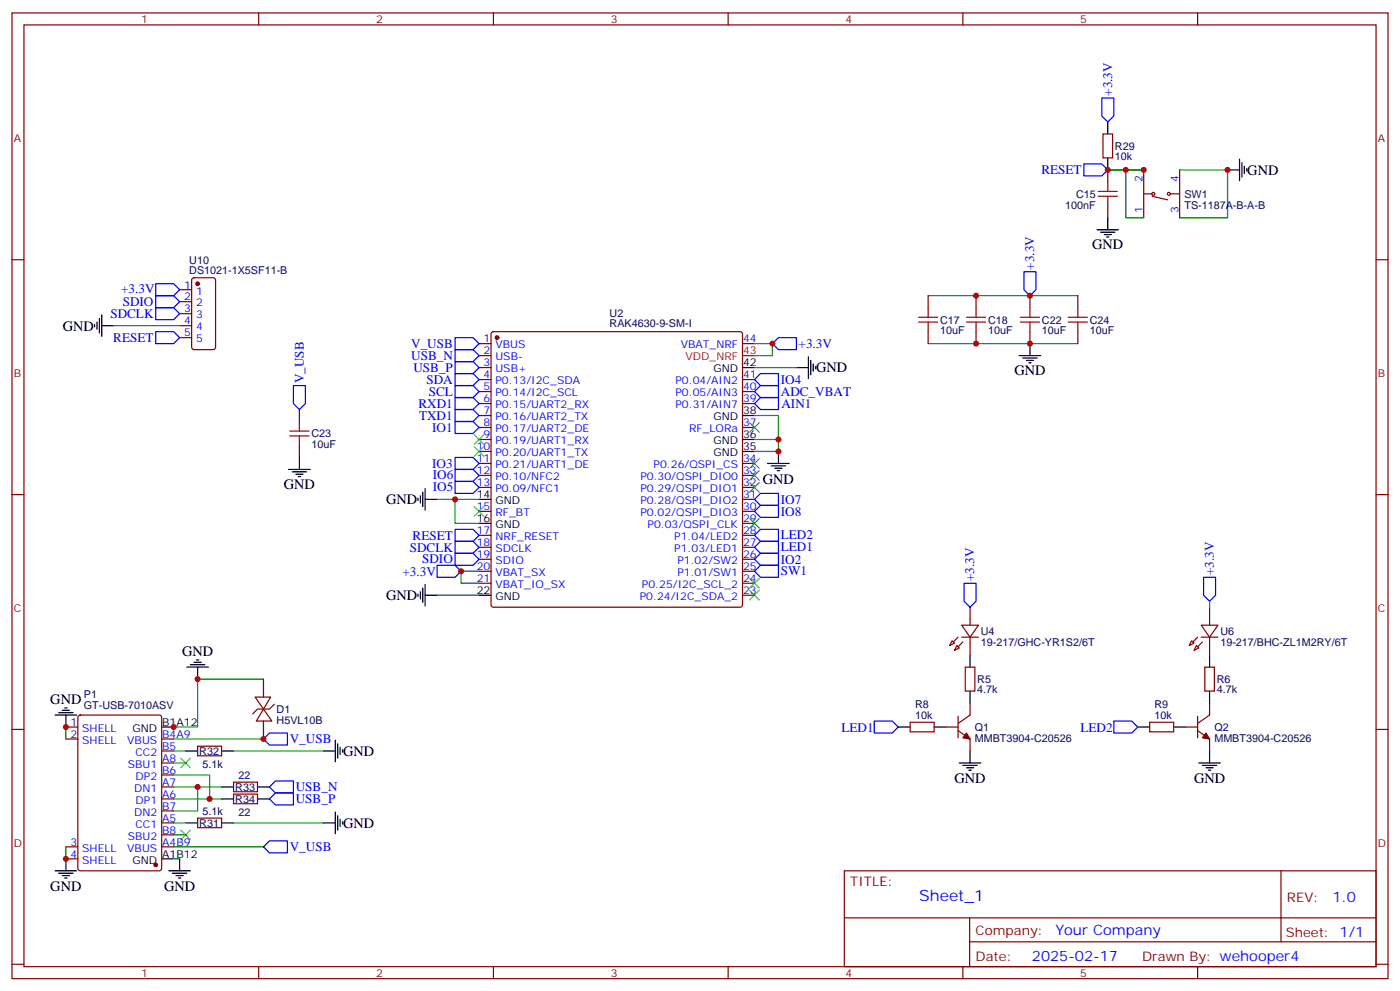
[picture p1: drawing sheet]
<svg xmlns="http://www.w3.org/2000/svg" width="412mm" height="292mm" viewBox="0 0 412 292" stroke-linecap="round" stroke-linejoin="round" font-family="sans-serif">
<g fill="none" stroke="#870000" stroke-width=".35">
<path d="M3.5 3.8h405.4v284.3h-405.4zM7.1 7.3h398.2v277.3h-398.2zM76.2 3.8v3.5M145.3 3.8v3.5M214.5 3.8v3.5M283.6 3.8v3.5M352.8 3.8v3.5M324.9 39.4h2.8v7.1h-2.8zM326.3 50v3.6M336.9 50v14.1M336.9 57.1h2.5M339.4 57.8l4.6 1"/>
<path d="M345 57.1h2.5M347.5 50v14.1M3.5 76.5h3.6M326.3 60.6v3.5M405.3 76.5h3.6M52.9 85.3h3.5M52.9 88.8h3.5M52.9 92.4h3.5M52.9 95.9h3.5M52.9 99.4h3.5M56.7 82l.4-.2h5.7l.6 .4 .1 20-.5 .7h-5.9l-.6-.4-.1-20zM144.9 97.9l.4-.3h72.7l.5 .3 .2 .5v79.7l-.2 .5-.5 .2h-72.7l-.5-.2-.2-.5v-79.7z"/>
<path d="M273.4 87.1v3.5M273.4 97.6v3.6M287.5 87.1v3.5M287.5 97.6v3.6M303.4 87.1v3.5M303.4 97.6v3.6M317.5 87.1v3.5M317.5 97.6v3.6M141.1 101.2h3.5M141.1 104.7h3.5M141.1 108.2h3.5M141.1 111.8h3.5"/>
<path d="M141.1 115.3h3.5M141.1 118.8h3.5M218.7 101.2h3.5M218.7 111.8h3.5M218.7 115.3h3.5M218.7 118.8h3.5M88.2 120.6v3.5M88.2 131.2v3.5M141.1 122.3h3.5M141.1 125.9h3.5M141.1 129.4h3.5M141.1 132.9h3.5"/>
<path d="M141.1 136.5h3.5M141.1 140h3.5M218.7 125.9h3.5M218.7 136.5h3.5M218.7 140h3.5M3.5 145.6h3.6M141.1 143.5h3.5M141.1 150.6h3.5M141.1 157.6h3.5M218.7 143.5h3.5M218.7 150.6h3.5M218.7 157.6h3.5"/>
<path d="M218.7 154.1h3.5M218.7 147h3.5M405.3 145.6h3.6M141.1 161.1h3.5M141.1 164.7h3.5M141.1 168.2h3.5M141.1 171.7h3.5M218.7 161.1h3.5M218.7 164.7h3.5M218.7 168.2h3.5M218.7 171.7h3.5M218.7 175.3h3.5"/>
<path d="M285.8 178.8v5.3M356.3 178.8v5.3M77.6 200v5.2M280.5 188.7l.7 .7-1.4 .7zM281.9 190.1l.7 .7-1.4 .7zM283.3 184.1h4.9l-2.4 3.5zM283.3 187.6h4.9M284.3 196.4h2.9v7.1h-2.9zM285.8 187.6v5.3M351 188.7l.7 .7-1.4 .7zM352.4 190.1l.7 .7-1.4 .7zM353.8 184.1h5l-2.5 3.5z"/>
<path d="M353.8 187.6h5M354.9 196.4h2.8v7.1h-2.8zM356.3 187.6v5.3M3.5 214.8h3.6M19.4 214.1h3.5M19.4 217.6h3.5M23.2 210.7l.4-.2h23.3l.7 .5v44.7l-.4 .6-23.6 .1-.6-.5-.1-44.7zM47.6 217.6h3.6M58.2 219.7h7.1v2.8h-7.1zM75.1 205.2h4.6l-2.1 3.6zM77.6 208.8l2.5 3.5h-4.6zM77.6 212.3v5.3"/>
<path d="M80.8 207.4l-1.4 1.4h-3.6l-1.4 1.4M268.1 212.7h7.1v2.8h-7.1zM278.7 214.1h3.5M282.2 215.1l3.6 2.5v3.5M282.2 210.9v6.3M285.8 207v3.5l-3.6 2.5M338.7 212.7h7v2.8h-7zM349.2 214.1h3.6M352.8 210.9v6.3M352.8 215.1l3.5 2.5v3.5M356.3 207v3.5l-3.5 2.5M405.3 214.8h3.6"/>
<path d="M47.6 221.1h3.6M47.6 224.6h3.6M47.6 228.2h3.6M47.6 231.7h3.6M47.6 235.2h3.6M47.6 238.8h3.6M68.8 230.3h7v2.8h-7zM68.8 233.8h7v2.8h-7zM19.4 252.9h3.5M19.4 249.3h3.5M47.6 249.3h3.6M47.6 242.3h3.6"/>
<path d="M47.6 245.8h3.6M58.2 240.9h7.1v2.8h-7.1zM248.7 256.4h156.6v28.2h-156.6zM377.3 256.4v20.9M248.7 270.2h156.5M285.6 277.3h119.6M285.6 270.2v14.2M3.5 283.9h3.6M76.2 284.6v3.5M145.3 284.6v3.5M214.5 284.6v3.5M283.6 284.6v3.5"/>
<path d="M352.8 284.6v3.5M405.3 283.9h3.6"/>
<circle cx="339.7" cy="57.1" r=".44"/>
<circle cx="344.3" cy="57.1" r=".44"/>
</g>
<g fill="#870000" stroke="#870000" stroke-width=".35">
<path d="M354.2 189l-1.4 1.4z"/>
<path d="M352.8 187.6l-1.4 1.4z"/>
<path d="M282.2 190.4l1.4-1.4z"/>
<path d="M282.2 187.6l-1.4 1.4z"/>
<path d="M355.2 215.8l1.1 1.8-2.1-.4z"/>
<path d="M284.7 215.8l1.1 1.8-2.2-.4z"/>
<circle cx="146.4" cy="99.4" r=".53"/>
<circle cx="45.9" cy="254.6" r=".53"/>
<circle cx="58.2" cy="83.5" r=".53"/>
</g>
<g fill="none" stroke="#000" stroke-width=".35">
<path d="M326.3 35.9v3.5M326.3 46.5v3.5M361.6 50h3.5M365.1 46.8v6.4M365.8 47.9v4.2M366.5 49v2.1M367.2 49.7v.7M323.1 67.7h6.4M324.2 68.4h4.2M325.3 69.1h2.1M326 69.8h.7M326.3 64.1v3.6"/>
<path d="M27.9 95.5v.7M28.6 94.8v2.1M29.3 93.8v4.2M30 95.9h3.5M30 92.7v6.4M218.7 108.2h3.5M234.6 108.2h3.5M238.1 105.1v6.3M238.8 106.1v4.2M239.5 107.2v2.1M240.2 107.9v.7M300.2 104.7h6.4"/>
<path d="M301.3 105.4h4.2M302.3 106.1h2.1M303 106.8h.7M303.4 101.2v3.5M85 138.2h6.4M86.1 138.9h4.2M87.1 139.6h2.2M88.2 134.7v3.5M218.7 132.9h3.5M218.7 129.4h3.5M218.7 122.3h3.5M226.1 136.5h6.4"/>
<path d="M227.2 137.2h4.2M228.2 137.9h2.2M229 138.6h.7M229.3 132.9v3.6M87.8 140.3h.7M123.1 146.7v.7M123.8 146v2.1M124.5 144.9v4.3M125.2 147h3.6M125.2 143.9v6.3M141.1 147h3.5M141.1 154.1h3.5"/>
<path d="M123.1 174.9v.7M123.8 174.2v2.1M124.5 173.1v4.3M125.2 175.3h3.6M125.2 172.1v6.3M141.1 175.3h3.5M55 196.4h6.4M56.1 195.7h4.2M57.1 195h2.2M57.9 194.3h.7M58.2 196.4v3.6M285.8 192.9v3.5"/>
<path d="M356.3 192.9v3.5M16.2 210.5h6.4M17.3 209.8h4.2M18.3 209.1h2.2M19 208.4h.8M19.4 210.5v3.6M47.6 214.1h3.6M98.8 217.9v6.4M99.5 219v4.2M264.6 214.1h3.5M275.2 214.1h3.5M285.8 203.5v3.5"/>
<path d="M335.1 214.1h3.6M345.7 214.1h3.5M356.3 203.5v3.5M54.7 221.1h3.5M65.3 221.1h3.5M65.3 231.7h3.5M65.3 235.2h3.5M75.8 231.7h3.6M75.8 235.2h3.6M95.2 221.1h3.6M98.8 239.1v6.4M100.2 220.1v2.1"/>
<path d="M100.9 220.8v.7M282.6 224.6h6.3M283.6 225.4h4.3M284.7 226.1h2.1M285.4 226.8h.7M285.8 221.1v3.5M353.1 224.6h6.4M354.2 225.4h4.2M355.2 226.1h2.2M356 226.8h.7M356.3 221.1v3.5M16.2 256.4h6.4"/>
<path d="M17.3 257.1h4.2M18.3 257.8h2.2M19 258.5h.8M19.4 252.9v3.5M47.6 252.9h3.6M49.7 256.4h6.4M50.8 257.1h4.2M51.9 257.8h2.1M52.6 258.5h.7M52.9 252.9v3.5M54.7 242.3h3.5M65.3 242.3h3.5"/>
<path d="M95.2 242.3h3.6M99.5 240.2v4.2M100.2 241.2v2.1M100.9 241.9v.7"/>
</g>
<path d="M218.7 104.7h3.5" fill="none" stroke="#f00" stroke-width=".35"/>
<g fill="none" stroke="#3c3" stroke-width=".35">
<path d="M139.7 128l2.8 2.8M139.7 131.5l2.8 2.8M142.5 128l-2.8 2.8M142.5 131.5l-2.8 2.8M220.8 138.6l2.9 2.8M220.8 135l2.9 2.9M220.8 124.5l2.9 2.8M223.7 138.6l-2.9 2.8M223.7 135l-2.9 2.9M223.7 124.5l-2.9 2.8M139.7 149.2l2.8 2.8M142.5 149.2l-2.8 2.8"/>
<path d="M220.8 142.1l2.9 2.8M220.8 152.7l2.9 2.8M223.7 142.1l-2.9 2.8M223.7 152.7l-2.9 2.8M220.8 170.3l2.9 2.8M220.8 173.8l2.9 2.9M223.7 170.3l-2.9 2.8M223.7 173.8l-2.9 2.9M53.3 223.2l2.8 2.9M56.1 223.2l-2.8 2.9M53.3 244.4l2.8 2.8M56.1 244.4l-2.8 2.8"/>
</g>
<g fill="none" stroke="#00f" stroke-width=".35">
<path d="M324.6 28.9h3.5v5.2l-1.8 1.8-1.7-1.8zM319.3 48.3h5.3l1.7 1.7-1.7 1.8h-5.3zM45.9 83.5h5.3l1.7 1.8-1.7 1.8h-5.3zM45.9 87.1h5.3l1.7 1.7-1.7 1.8h-5.3zM45.9 90.6h5.3l1.7 1.8-1.7 1.7h-5.3zM45.9 97.6h5.3l1.7 1.8-1.7 1.8h-5.3zM134.1 99.4h5.2l1.8 1.8-1.8 1.7h-5.2zM301.6 80h3.6v5.3l-1.8 1.8-1.8-1.8zM86.4 113.5h3.6v5.3l-1.8 1.8-1.8-1.8zM134.1 117.1h5.2l1.8 1.7-1.8 1.8h-5.2zM134.1 110h5.2l1.8 1.8-1.8 1.7h-5.2zM134.1 113.5h5.2l1.8 1.8-1.8 1.8h-5.2z"/>
<path d="M134.1 102.9h5.2l1.8 1.8-1.8 1.8h-5.2zM134.1 106.5h5.2l1.8 1.7-1.8 1.8h-5.2zM222.2 111.8l1.8-1.8h5.3v3.5h-5.3zM222.2 118.8l1.8-1.7h5.3v3.5h-5.3zM222.2 115.3l1.8-1.8h5.3v3.6h-5.3zM227.5 101.2l1.8-1.8h5.3v3.5h-5.3zM134.1 120.6h5.2l1.8 1.7-1.8 1.8h-5.2zM134.1 124.1h5.2l1.8 1.8-1.8 1.7h-5.2zM134.1 134.7h5.2l1.8 1.8-1.8 1.7h-5.2zM134.1 138.2h5.2l1.8 1.8-1.8 1.7h-5.2zM134.1 141.7h5.2l1.8 1.8-1.8 1.8h-5.2zM134.1 155.9h5.2l1.8 1.7-1.8 1.8h-5.2z"/>
<path d="M134.1 159.4h5.2l1.8 1.7-1.8 1.8h-5.2zM222.2 147l1.8-1.7h5.3v3.5h-5.3zM222.2 150.6l1.8-1.8h5.3v3.5h-5.3zM222.2 157.6l1.8-1.7h5.3v3.5h-5.3zM128.8 166.4h5.3l1.7 1.8-1.7 1.8h-5.3zM134.1 162.9h5.2l1.8 1.8-1.8 1.7h-5.2zM222.2 164.7l1.8-1.8h5.3v3.5h-5.3zM222.2 168.2l1.8-1.8h5.3v3.6h-5.3zM222.2 161.1l1.8-1.7h5.3v3.5h-5.3zM284 171.7h3.5v5.3l-1.7 1.8-1.8-1.8zM354.5 170h3.6v5.3l-1.8 1.7-1.8-1.7zM77.6 217.6l1.8-1.8h5.3v3.6h-5.3z"/>
<path d="M257.5 212.3h5.3l1.8 1.8-1.8 1.7h-5.3zM328.1 212.3h5.3l1.7 1.8-1.7 1.7h-5.3zM79.4 235.2l1.7-1.7h5.3v3.5h-5.3zM81.1 229.9h5.3v3.6h-5.3l-1.7-1.8zM77.6 249.3l1.8-1.7h5.3v3.5h-5.3z"/>
</g>
<g fill="none" stroke="#008700" stroke-width=".35">
<path d="M326.3 50h10.6M331.6 50v14.1h5.3M347.5 50h14.1v14.1h-14.1M33.5 95.9h19.4M273.4 87.1h44.1M222.2 101.2h5.3v3.5h-5.3M222.2 108.2h12.4M273.4 101.2h44.1M222.2 129.4h7.1v3.5h-7.1M222.2 122.3h7.1v7.1M128.8 147h12.3M134.1 147v7.1h7"/>
<path d="M128.8 175.3h12.3M141.1 168.2h-5.3v3.5h5.3M356.3 177v1.8M77.6 200h-19.4v14.1h-7v-1.8M19.4 214.1v3.5M51.2 217.6h26.4M51.2 228.2h10.5v7M51.2 231.7h14.1M51.2 235.2h14.1M51.2 221.1h3.5M51.2 224.6h3.5M58.2 231.7v7.1h-7"/>
<path d="M68.8 221.1h26.4M19.4 249.3v3.6M51.2 242.3h3.5M51.2 245.8h3.5M51.2 249.3h26.4M51.2 252.9h1.7M68.8 242.3h26.4"/>
</g>
<g fill="none" stroke="#a10000" stroke-width=".35">
<path d="M323.5 56.4h5.6M323.5 57.8h5.6M326.3 53.6v2.8M326.3 57.8v2.8M270.6 94.8h5.6M270.6 93.4h5.6M273.4 90.6v2.8M273.4 94.8v2.8M284.7 94.8h5.6M284.7 93.4h5.6M287.5 90.6v2.8M287.5 94.8v2.8"/>
<path d="M300.6 94.8h5.6M300.6 93.4h5.6M303.4 90.6v2.8M303.4 94.8v2.8M314.7 94.8h5.6M314.7 93.4h5.6M317.5 90.6v2.8M317.5 94.8v2.8M85.4 128.3h5.6M85.4 126.9h5.6M88.2 124.1v2.8M88.2 128.3v2.9"/>
</g>
<g fill="#c00">
<circle cx="135.8" cy="168.2" r=".88"/>
<circle cx="227.5" cy="101.2" r=".88"/>
<circle cx="134.1" cy="147" r=".88"/>
<circle cx="326.3" cy="50" r=".88"/>
<circle cx="303.4" cy="87.1" r=".88"/>
<circle cx="303.4" cy="101.2" r=".88"/>
<circle cx="19.4" cy="252.9" r=".88"/>
<circle cx="19.4" cy="214.1" r=".88"/>
<circle cx="51.2" cy="214.1" r=".88"/>
<circle cx="58.2" cy="200" r=".88"/>
<circle cx="77.6" cy="217.6" r=".88"/>
<circle cx="61.7" cy="235.2" r=".88"/>
<circle cx="58.2" cy="231.7" r=".88"/>
<circle cx="287.5" cy="101.2" r=".88"/>
<circle cx="287.5" cy="87.1" r=".88"/>
<circle cx="229.3" cy="132.9" r=".88"/>
<circle cx="229.3" cy="129.4" r=".88"/>
<circle cx="336.9" cy="50" r=".88"/>
<circle cx="331.6" cy="50" r=".88"/>
<circle cx="361.6" cy="50" r=".88"/>
</g>
<text font-size="4.6" fill="#00f" x="270.8" y="265.4">Sheet_1</text>
<g font-size="4.2">
<text x="367.4" y="51.4">GND</text>
<text x="321.7" y="73.3">GND</text>
<text x="18.5" y="97.3">GND</text>
<text x="240.4" y="109.6">GND</text>
<text x="298.8" y="110.3">GND</text>
<text x="83.6" y="143.9">GND</text>
<text x="224.7" y="142.6">GND</text>
<text x="113.8" y="148.4">GND</text>
<text x="113.8" y="176.6">GND</text>
<text x="53.6" y="193.2">GND</text>
<text x="14.8" y="207.3">GND</text>
<text x="101.1" y="222.5">GND</text>
<text x="281.2" y="230.6">GND</text>
<text x="351.7" y="230.6">GND</text>
<text x="101.1" y="243.7">GND</text>
<text x="14.8" y="262.4">GND</text>
<text x="48.3" y="262.4">GND</text>
</g>
<g font-size="4.2" fill="#00f">
<text x="392.5" y="265.7">1.0</text>
<text x="310.9" y="275.2">Your Company</text>
<text x="304" y="283">2025-02-17</text>
</g>
<g font-size="3.9" fill="#00f">
<text x="327.6" y="28.2" transform="rotate(-90 327.6 28.2)">+3.3V</text>
<text x="306.8" y="51.3">RESET</text>
<text x="304.6" y="79.4" transform="rotate(-90 304.6 79.4)">+3.3V</text>
<text x="35.7" y="86.4">+3.3V</text>
<text x="32.5" y="93.6">SDCLK</text>
<text x="36.2" y="90.1">SDIO</text>
<text x="33.4" y="100.6">RESET</text>
<text x="121.1" y="102.4">V_USB</text>
<text x="121.1" y="106">USB_N</text>
<text x="235.2" y="102.4">+3.3V</text>
<text x="89.5" y="112.8" transform="rotate(-90 89.5 112.8)">V_USB</text>
<text x="121.8" y="109.5">USB_P</text>
<text x="125.6" y="113">SDA</text>
<text x="230" y="113.1">IO4</text>
<text x="126.3" y="116.6">SCL</text>
<text x="230" y="116.6">ADC_VBAT</text>
<text x="123.3" y="120.1">RXD1</text>
<text x="123.5" y="123.6">TXD1</text>
<text x="230.2" y="120">AIN1</text>
<text x="127.3" y="127.1">IO1</text>
<text x="127.3" y="137.7">IO3</text>
<text x="127.5" y="141.1">IO6</text>
<text x="127.5" y="144.7">IO5</text>
<text x="230" y="148.4">IO7</text>
<text x="230" y="151.9">IO8</text>
<text x="121.6" y="158.9">RESET</text>
<text x="230" y="158.8">LED2</text>
<text x="120.7" y="162.4">SDCLK</text>
<text x="124.3" y="165.9">SDIO</text>
<text x="230" y="165.9">IO2</text>
<text x="230" y="162.3">LED1</text>
<text x="118.6" y="169.5">+3.3V</text>
<text x="230" y="169.4">SW1</text>
<text x="287" y="171.1" transform="rotate(-90 287 171.1)">+3.3V</text>
<text x="357.6" y="169.3" transform="rotate(-90 357.6 169.3)">+3.3V</text>
<text x="247.9" y="215.4">LED1</text>
<text x="318.3" y="215.4">LED2</text>
<text x="85.4" y="218.9">V_USB</text>
<text x="87.1" y="232.9">USB_N</text>
<text x="87.1" y="236.4">USB_P</text>
<text x="85.4" y="250.6">V_USB</text>
</g>
<g font-size="3.9" fill="#800">
<text x="250.5" y="261">TITLE:</text>
<text x="379.1" y="265.7">REV:</text>
<text x="287.4" y="275.2">Company:</text>
<text x="378.7" y="275.8">Sheet: 1/1</text>
<text x="287.4" y="282.9">Date:</text>
<text x="336.4" y="282.9">Drawn By: wehooper4</text>
</g>
<g font-size="3.2" fill="#800">
<text x="41.6" y="6.8">1</text>
<text x="110.8" y="6.8">2</text>
<text x="179.9" y="6.8">3</text>
<text x="249.1" y="6.8">4</text>
<text x="318.2" y="6.8">5</text>
<text x="4.1" y="41.9">A</text>
<text x="405.9" y="41.9">A</text>
<text x="4.1" y="111.1">B</text>
<text x="405.9" y="111.1">B</text>
<text x="4.1" y="180.2">C</text>
<text x="405.9" y="180.2">C</text>
<text x="4.1" y="249.3">D</text>
<text x="405.9" y="249.3">D</text>
<text x="41.6" y="287.6">1</text>
<text x="110.8" y="287.6">2</text>
<text x="179.9" y="287.6">3</text>
<text x="249.1" y="287.6">4</text>
<text x="318.2" y="287.6">5</text>
</g>
<g font-size="3.2" fill="#000080">
<text x="328.4" y="47.2">10k</text>
<text x="328.4" y="44.1">R29</text>
<text x="317" y="58.2">C15</text>
<text x="348.9" y="58.2">SW1</text>
<text x="313.8" y="61.4">100nF</text>
<text x="348.9" y="61.4">TS-1187A-B-A-B</text>
<text x="55.8" y="77.6">U10</text>
<text x="55.8" y="80.7">DS1021-1X5SF11-B</text>
<text x="179.6" y="93.2">U2</text>
<text x="276.9" y="95.2">C17</text>
<text x="291" y="95.2">C18</text>
<text x="306.9" y="95.2">C22</text>
<text x="321" y="95.2">C24</text>
<text x="179.6" y="96.4">RAK4630-9-SM-I</text>
<text x="276.9" y="98.4">10uF</text>
<text x="291" y="98.4">10uF</text>
<text x="306.9" y="98.4">10uF</text>
<text x="321" y="98.4">10uF</text>
<text x="91.7" y="131.9">10uF</text>
<text x="91.7" y="128.8">C23</text>
<text x="288.9" y="190.1">19-217/GHC-YR1S2/6T</text>
<text x="288.9" y="186.9">U4</text>
<text x="359.5" y="190.1">19-217/BHC-ZL1M2RY/6T</text>
<text x="359.5" y="186.9">U6</text>
<text x="287.9" y="201">R5</text>
<text x="358.4" y="201">R6</text>
<text x="24.7" y="208.8">GT-USB-7010ASV</text>
<text x="24.7" y="205.5">P1</text>
<text x="81.5" y="209.9">D1</text>
<text x="269.5" y="208.4">R8</text>
<text x="287.9" y="204.2">4.7k</text>
<text x="340.1" y="208.4">R9</text>
<text x="358.4" y="204.2">4.7k</text>
<text x="81.5" y="213.1">H5VL10B</text>
<text x="269.5" y="211.6">10k</text>
<text x="287.2" y="215.2">Q1</text>
<text x="340.1" y="211.6">10k</text>
<text x="357.7" y="215.2">Q2</text>
<text x="287.2" y="218.4">MMBT3904-C20526</text>
<text x="357.7" y="218.4">MMBT3904-C20526</text>
<text x="58.7" y="222.3">R32</text>
<text x="59.6" y="226.1">5.1k</text>
<text x="69.3" y="232.9">R33</text>
<text x="70.2" y="229.2">22</text>
<text x="59.6" y="239.8">5.1k</text>
<text x="69.3" y="236.4">R34</text>
<text x="58.7" y="243.4">R31</text>
<text x="70.2" y="240.2">22</text>
</g>
<g font-size="3.2" fill="#00f">
<text x="336.5" y="53.6" transform="rotate(-90 336.5 53.6)">2</text>
<text x="347.1" y="53.6" transform="rotate(-90 347.1 53.6)">4</text>
<text x="336.5" y="62.6" transform="rotate(-90 336.5 62.6)">1</text>
<text x="347.1" y="62.6" transform="rotate(-90 347.1 62.6)">3</text>
<text x="54.3" y="84.9">1</text>
<text x="54.3" y="88.5">2</text>
<text x="57.7" y="86.7">1</text>
<text x="54.3" y="92">3</text>
<text x="54.3" y="95.5">4</text>
<text x="57.7" y="90.2">2</text>
<text x="57.7" y="93.8">3</text>
<text x="54.3" y="99.1">5</text>
<text x="57.7" y="97.3">4</text>
<text x="57.7" y="100.8">5</text>
<text x="142.4" y="100.8">1</text>
<text x="218.9" y="100.8">44</text>
<text x="142.4" y="104.4">2</text>
<text x="142.4" y="107.9">3</text>
<text x="145.9" y="102.6">VBUS</text>
<text x="145.9" y="106.1">USB-</text>
<text x="200.5" y="102.6">VBAT_NRF</text>
<text x="142.4" y="111.4">4</text>
<text x="145.9" y="109.6">USB+</text>
<text x="145.9" y="113.2">P0.13/I2C_SDA</text>
<text x="199" y="113.2">P0.04/AIN2</text>
<text x="218.9" y="111.4">41</text>
<text x="142.4" y="114.9">5</text>
<text x="142.4" y="118.5">6</text>
<text x="145.9" y="116.7">P0.14/I2C_SCL</text>
<text x="199" y="116.7">P0.05/AIN3</text>
<text x="218.9" y="118.5">39</text>
<text x="218.9" y="114.9">40</text>
<text x="142.4" y="122">7</text>
<text x="142.4" y="125.5">8</text>
<text x="145.9" y="120.2">P0.15/UART2_RX</text>
<text x="145.9" y="123.8">P0.16/UART2_TX</text>
<text x="199" y="120.2">P0.31/AIN7</text>
<text x="218.9" y="125.5">37</text>
<text x="142.4" y="129">9</text>
<text x="145.9" y="127.3">P0.17/UART2_DE</text>
<text x="145.9" y="130.8">P0.19/UART1_RX</text>
<text x="203" y="127.3">RF_LORa</text>
<text x="140.4" y="132.6">10</text>
<text x="140.4" y="136.1">11</text>
<text x="145.9" y="134.3">P0.20/UART1_TX</text>
<text x="145.9" y="137.9">P0.21/UART1_DE</text>
<text x="192.5" y="137.9">P0.26/QSPI_CS</text>
<text x="218.9" y="136.1">34</text>
<text x="140.4" y="139.6">12</text>
<text x="140.4" y="143.2">13</text>
<text x="145.9" y="141.4">P0.10/NFC2</text>
<text x="188.6" y="141.4">P0.30/QSPI_DIO0</text>
<text x="218.9" y="143.2">32</text>
<text x="218.9" y="139.6">33</text>
<text x="145.9" y="144.9">P0.09/NFC1</text>
<text x="188.6" y="148.4">P0.28/QSPI_DIO2</text>
<text x="188.6" y="144.9">P0.29/QSPI_DIO1</text>
<text x="218.9" y="146.7">31</text>
<text x="140.4" y="150.2">15</text>
<text x="145.9" y="152">RF_BT</text>
<text x="188.6" y="152">P0.02/QSPI_DIO3</text>
<text x="190.8" y="155.5">P0.03/QSPI_CLK</text>
<text x="218.9" y="153.7">29</text>
<text x="218.9" y="150.2">30</text>
<text x="140.4" y="157.3">17</text>
<text x="140.4" y="160.8">18</text>
<text x="145.9" y="159">NRF_RESET</text>
<text x="198.6" y="159">P1.04/LED2</text>
<text x="218.9" y="160.8">27</text>
<text x="218.9" y="157.3">28</text>
<text x="140.4" y="164.3">19</text>
<text x="140.4" y="167.9">20</text>
<text x="145.9" y="162.6">SDCLK</text>
<text x="145.9" y="166.1">SDIO</text>
<text x="198.6" y="162.6">P1.03/LED1</text>
<text x="199.5" y="166.1">P1.02/SW2</text>
<text x="218.9" y="167.9">25</text>
<text x="218.9" y="164.3">26</text>
<text x="140.4" y="171.4">21</text>
<text x="145.9" y="169.6">VBAT_SX</text>
<text x="145.9" y="173.1">VBAT_IO_SX</text>
<text x="189.1" y="173.1">P0.25/I2C_SCL_2</text>
<text x="199.5" y="169.6">P1.01/SW1</text>
<text x="218.9" y="171.4">24</text>
<text x="188.5" y="176.7">P0.24/I2C_SDA_2</text>
<text x="218.9" y="174.9">23</text>
<text x="20.7" y="213.7">1</text>
<text x="24.2" y="215.5">SHELL</text>
<text x="20.7" y="217.2">2</text>
<text x="24.2" y="219">SHELL</text>
<text x="37.5" y="219">VBUS</text>
<text x="47.8" y="217.2">B4A9</text>
<text x="47.8" y="220.8">B5</text>
<text x="37.6" y="226.1">SBU1</text>
<text x="39.9" y="222.5">CC2</text>
<text x="47.8" y="224.3">A8</text>
<text x="47.8" y="227.8">B6</text>
<text x="39.5" y="233.1">DN1</text>
<text x="39.9" y="229.6">DP2</text>
<text x="47.8" y="231.4">A7</text>
<text x="39.9" y="236.6">DP1</text>
<text x="47.8" y="234.9">A6</text>
<text x="47.8" y="238.4">B7</text>
<text x="39.5" y="240.2">DN2</text>
<text x="39.9" y="243.7">CC1</text>
<text x="47.8" y="241.9">A5</text>
<text x="47.8" y="245.5">B8</text>
<text x="20.7" y="249">3</text>
<text x="24.2" y="250.8">SHELL</text>
<text x="37.5" y="250.8">VBUS</text>
<text x="37.6" y="247.2">SBU2</text>
<text x="47.8" y="249">A4B9</text>
<text x="20.7" y="252.5">4</text>
<text x="24.2" y="254.3">SHELL</text>
</g>
<g font-size="3.2" fill="#f00">
<text x="201.9" y="106.1">VDD_NRF</text>
<text x="218.9" y="104.4">43</text>
</g>
<g font-size="3.2">
<text x="218.9" y="107.9">42</text>
<text x="210.1" y="109.6">GND</text>
<text x="210.1" y="123.8">GND</text>
<text x="218.9" y="122">38</text>
<text x="210.1" y="130.8">GND</text>
<text x="218.9" y="129">36</text>
<text x="210.1" y="134.3">GND</text>
<text x="218.9" y="132.6">35</text>
<text x="140.4" y="146.7">14</text>
<text x="145.9" y="148.4">GND</text>
<text x="140.4" y="153.7">16</text>
<text x="145.9" y="155.5">GND</text>
<text x="140.4" y="174.9">22</text>
<text x="145.9" y="176.7">GND</text>
<text x="39" y="215.5">GND</text>
<text x="47.8" y="213.7">B1A12</text>
<text x="39" y="254.3">GND</text>
<text x="47.8" y="252.5">A1B12</text>
</g>
</svg>
